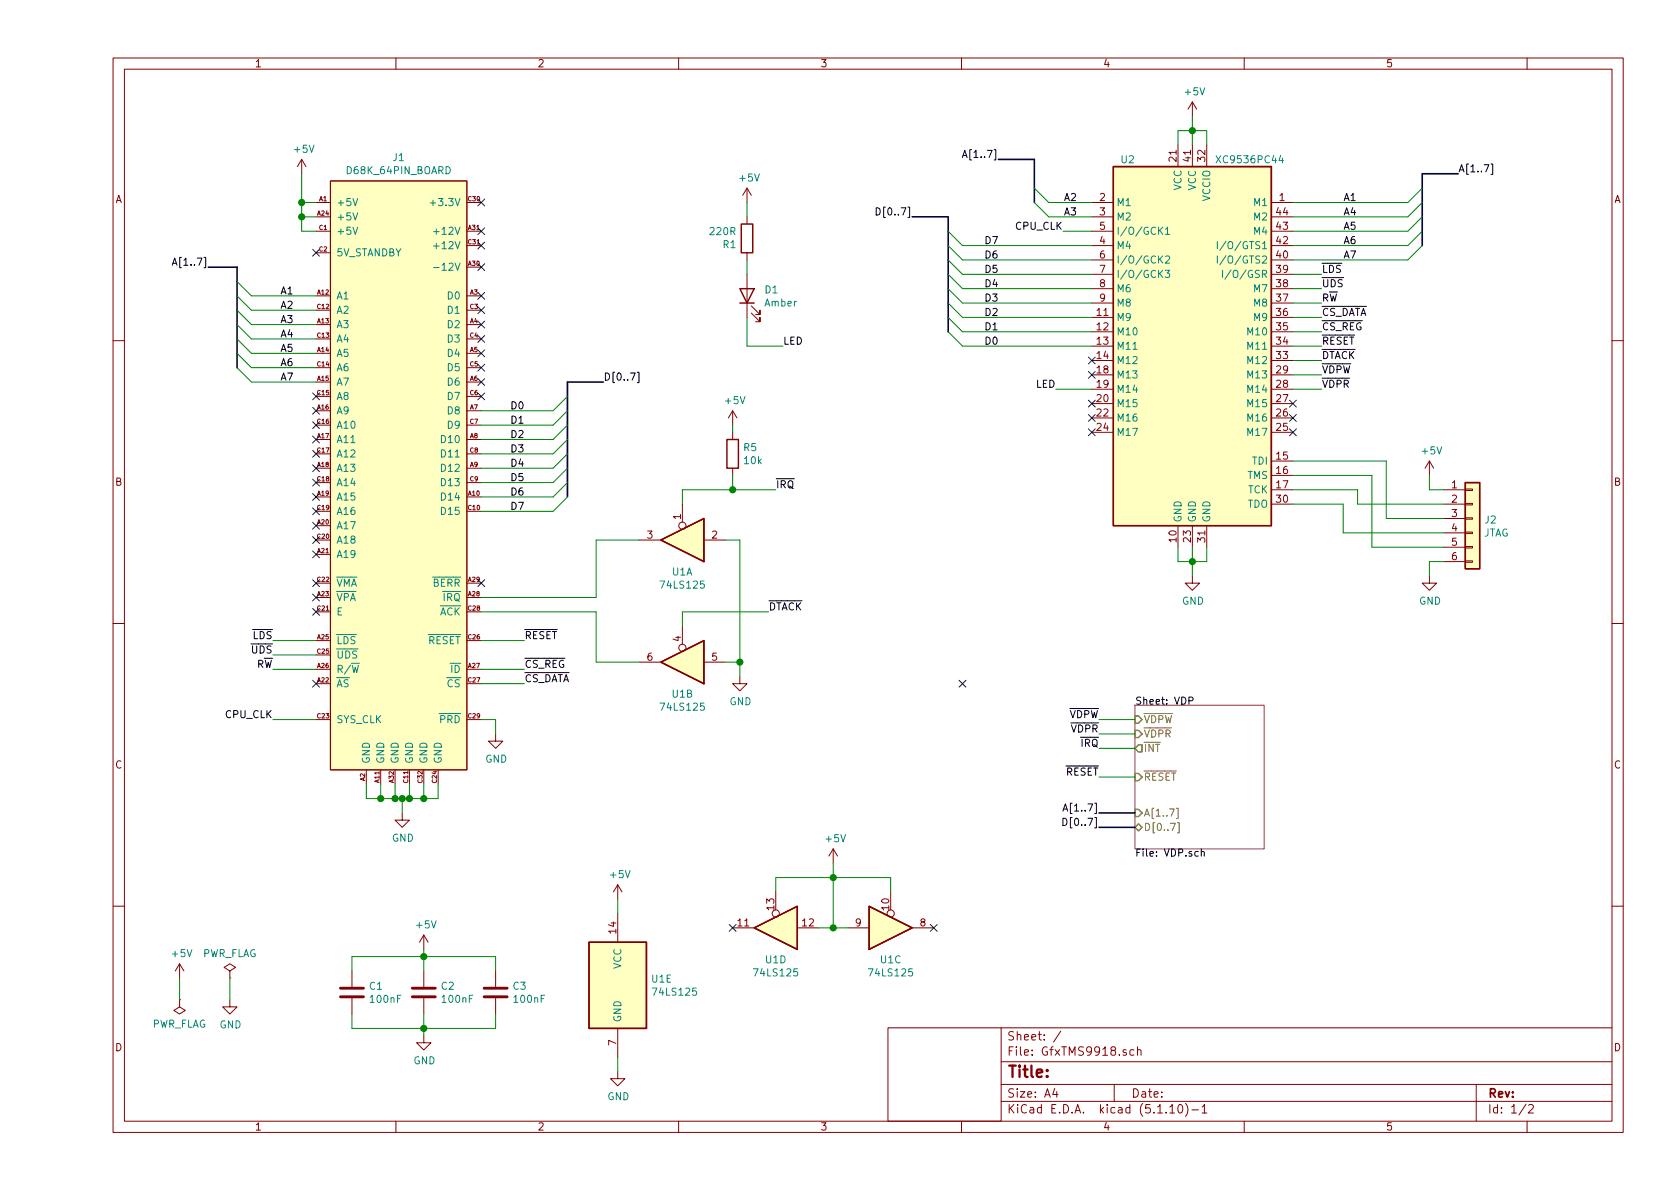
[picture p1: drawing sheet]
<svg xmlns="http://www.w3.org/2000/svg" width="297mm" height="210mm" viewBox="0 0 297 210" stroke-linecap="round" stroke-linejoin="round" font-family="sans-serif">
<g fill="none" stroke="#840000" stroke-width=".18">
<path d="M20 10.3h267v189.9h-267zM22 12.2h263v186.1h-263zM70 10.3v1.9M120 10.3v1.9M170 10.3v1.9M210.8 18v2.6M210.8 18l-.7 1.3M210.8 18l.8 1.3M220 10.3v1.9M270 10.3v1.9M53.3 28.2l-.7 1.3M53.3 28.2v2.5"/>
<path d="M53.3 28.2l.8 1.3M55.9 35.8h2.5M55.9 38.3h2.5M58.4 32h24.1v104.1h-24.1zM82.5 35.8h2.6M132.1 33.3l-.8 1.2M132.1 33.3v2.5M132.1 38.3v1.3M132.1 33.3l.7 1.2M193 35.8h3.8M193 38.3h3.8M208.3 25.6v3.9"/>
<path d="M210.8 25.6v3.9M213.4 25.6v3.9M224.8 35.8h3.8M224.8 38.3h3.8M55.9 40.9h2.5M55.9 52.3h2.5M55.9 57.4h2.5M55.9 54.9h2.5M55.9 59.9h2.5M55.9 44.7h2.5M82.5 43.4h2.6M82.5 40.9h2.6"/>
<path d="M82.5 52.3h2.6M82.5 57.4h2.6M82.5 47.2h2.6M82.5 54.9h2.6M82.5 59.9h2.6M132.1 44.7v1.3M132.1 48.5v7.6M132.8 55.4l1.6 1.5v-.8v.8h-.8M132.8 54.1l1.6 1.5v-.7v.7h-.8M193 56.1h3.8M193 58.7h3.8M193 53.6h3.8"/>
<path d="M193 51h3.8M193 48.5h3.8M193 43.4h3.8M193 46h3.8M193 40.9h3.8M224.8 56.1h3.8M224.8 58.7h3.8M224.8 53.6h3.8M224.8 51h3.8M224.8 48.5h3.8M224.8 43.4h3.8M224.8 46h3.8"/>
<path d="M224.8 40.9h3.8M20 60.2h2M55.9 62.5h2.5M55.9 67.6h2.5M55.9 72.6h2.5M55.9 77.7h2.5M55.9 65h2.5M55.9 70.1h2.5M55.9 75.2h2.5M82.5 62.5h2.6M82.5 67.6h2.6M82.5 72.6h2.6"/>
<path d="M82.5 77.7h2.6M82.5 65h2.6M82.5 70.1h2.6M82.5 75.2h2.6M129.5 72.6l-.7 1.3M129.5 72.6v2.6M129.5 76.4v1.3M129.5 72.6l.8 1.3M193 61.2h3.8M193 63.7h3.8M193 66.3h3.8M193 68.8h3.8"/>
<path d="M193 71.4h3.8M193 73.9h3.8M193 76.4h3.8M224.8 61.2h3.8M224.8 63.7h3.8M224.8 66.3h3.8M224.8 68.8h3.8M224.8 71.4h3.8M224.8 73.9h3.8M224.8 76.4h3.8M285 60.2h2M55.9 95.5h2.5"/>
<path d="M55.9 87.9h2.5M55.9 82.8h2.5M55.9 93h2.5M55.9 98h2.5M55.9 90.4h2.5M55.9 80.3h2.5M55.9 85.3h2.5M82.5 87.9h2.6M82.5 82.8h2.6M82.5 90.4h2.6M82.5 80.3h2.6M82.5 85.3h2.6"/>
<path d="M113 95.5h3.8M120.6 89.1v3.2M124.5 95.5h3.8M129.5 82.8v1.3M208.3 93v3.8M210.8 93v3.8M213.4 93v3.8M224.8 81.5h3.8M224.8 84.1h3.8M224.8 86.6h3.8M224.8 89.1h3.8M252.7 81.5l-.7 1.3"/>
<path d="M252.7 81.5v2.6M252.7 81.5l.8 1.3M255.3 86.6h3.8M255.3 89.1h3.8M255.3 91.7h3.8M255.3 94.2h3.8M255.3 96.8h3.8M255.3 99.3h3.8M259.1 96.6h1.2v.3h-1.2zM259.1 99.2h1.2v.2h-1.2zM259.1 94.1h1.2v.3h-1.2zM259.1 89h1.2v.3h-1.2z"/>
<path d="M259.1 86.5h1.2v.2h-1.2zM259.1 91.6h1.2v.2h-1.2zM20 110.3h2M55.9 105.7h2.5M55.9 113.3h2.5M55.9 118.4h2.5M55.9 103.1h2.5M55.9 108.2h2.5M55.9 115.8h2.5M82.5 105.7h2.6M82.5 113.3h2.6M82.5 118.4h2.6"/>
<path d="M82.5 103.1h2.6M82.5 108.2h2.6M113 117.1h3.8M120.6 110.7v3.2M124.5 117.1h3.8M130.8 119.6v1.3h1.3l-1.3 1.3-1.3-1.3h1.3M210.8 101.8v1.3h1.3l-1.3 1.3-1.3-1.3h1.3M252.7 101.8v1.3h1.3l-1.3 1.3-1.2-1.3h1.2M285 110.3h2M55.9 120.9h2.5M55.9 127.2h2.5M64.8 136.1v2.6"/>
<path d="M67.3 136.1v2.6M69.8 136.1v2.6M72.4 136.1v2.6M74.9 136.1v2.6M77.5 136.1v2.6M82.5 120.9h2.6M82.5 127.2h2.6M87.6 129.8v1.3h1.3l-1.3 1.2-1.2-1.2h1.2M71.1 143.8v1.2h1.3l-1.3 1.3-1.3-1.3h1.3M109.2 156.5l-.7 1.2M109.2 156.5v2.5M109.2 156.5l.8 1.2"/>
<path d="M137.2 157.7v3.2M147.3 150.1l-.7 1.3M147.3 150.1v2.5M147.3 150.1l.8 1.3M157.5 157.7v3.2M20 160.2h2M31.7 176.8v1.2l1.1 .7-1.1 .6-1-.6 1-.7M31.7 176.8h.1M31.7 170.4l-.7 1.3M31.7 170.4v2.6M31.7 170.4l.8 1.3M40.6 171.7l1.1-.6-1.1-.7-1 .7 1 .6v1.3"/>
<path d="M40.6 173h.1M40.6 176.8v1.2h1.3l-1.3 1.3-1.2-1.3h1.2M62.2 171.7v2.8M62.2 176.5v2.8M74.9 165.3l-.7 1.3M74.9 165.3v2.6M74.9 171.7v2.8M74.9 176.5v2.8M74.9 165.3l.8 1.3M87.6 171.7v2.8M87.6 176.5v2.8M109.2 161.5v5.1"/>
<path d="M129.5 164.1h3.8M141 164.1h3.8M149.9 164.1h3.8M161.3 164.1h3.8M285 160.2h2M70 198.3v1.9M74.9 183.1v1.3h1.3l-1.3 1.3-1.2-1.3h1.2M109.2 189.5v1.2h1.3l-1.3 1.3-1.3-1.3h1.3M109.2 181.9v5M120 198.3v1.9M157 181.8h20v16.5h-20zM170 198.3v1.9"/>
<path d="M177 194.8h108M177 191.8h108M177 187.8h108M177 181.8h108M186.5 192.5l-.4 1h1M186.8 193v1M187.6 182.3l-1.3 2M197 191.8v3M200.5 185.7l-.4-.1-.3 .3v.6l.3 .1 .4-.1M201.1 185.7l.2-.1 .4 .1 .1 .9M201.1 185.1v1.5M206.8 195.8l.5-.5v1.5"/>
<path d="M206.8 196.8h.9M208.5 195.4l.1-.1a.8 .8 0 0 1 .5 .8 .8 .8 0 0 1-.5 .7 1 1 0 0 1-.1-1.4zM209.6 195.1a1.71 1.71 0 0 1 0 2.3M210.7 196.3h1.2M212.5 195.8l.5-.5v1.5M212.5 196.8h.9M220 198.3v1.9M261 191.8v6.5M269.8 195.2l-1.2 2M270 198.3v1.9M270.3 195.5l.2-.2h.3l.3 .5-.9 1h.9"/>
<circle cx="120.6" cy="93" r=".63"/>
<circle cx="120.6" cy="114.5" r=".63"/>
<circle cx="137.2" cy="161.5" r=".63"/>
<circle cx="157.5" cy="161.5" r=".63"/>
</g>
<path d="M200.7 124.7h22.8v25.4h-22.8z" fill="none" stroke="#840084" stroke-width=".18"/>
<g fill="none" stroke="#000" stroke-width=".18">
<path d="M154.9 36.7a.64 .64 0 0 1 .7 .7 .64 .64 0 0 1-.7 .6zM170.2 27.9l.4-1.3 .4 1.3M170.3 27.5h.6M263.6 29h.3v1.8h-.3M30.5 46.9l.4-1.3 .4 1.3M30.6 46.6h.6M112.7 65.8h.3v1.9h-.3M210.2 123.9l.7-.1v-.4l-.7-.1v1.2M187.9 143.4l.5-1.2 .4 1.2M187.9 144.7a.64 .64 0 0 1 .8 .6 .64 .64 0 0 1-.8 .7zM188.1 143.1h.5M212.4 150.7l.2-.1h.3v.8"/>
<path d="M212.4 150.1v1.3"/>
</g>
<path d="M208 142.9h.3v1.8h-.3M208.2 145.5h.3v1.8h-.3" fill="none" stroke="#848400" stroke-width=".18"/>
<path d="M200.7 126.6h.6l.6 .6-.6 .7h-.6zM200.7 129.2h.6l.6 .6-.6 .6h-.6zM200.7 136.8h.6l.6 .6-.6 .6h-.6zM201.3 131.7h.6v1.3h-.6l-.6-.7zM200.7 143.1h.6l.6 .7-.6 .6h-.6zM200.7 146.3l.6-.6 .6 .6-.6 .6z" fill="none" stroke="#848400" stroke-width=".25"/>
<g fill="#ffffc2" stroke="#ffffc2" stroke-width=".18">
<path d="M196.8 29.5h28v63.5h-28z"/>
<path d="M104.1 166.6h10.2v15.3h-10.2z"/>
<path d="M133.3 164.1l7.7-3.8v7.6z"/>
<path d="M153.7 160.3l7.6 3.8-7.6 3.8z"/>
<path d="M116.8 117.1l7.7-3.8v7.6z"/>
<path d="M116.8 95.5l7.7-3.8v7.6z"/>
<path d="M58.4 32h24.1v104.1h-24.1z"/>
<path d="M259.1 85.3h2.5v15.3h-2.5z"/>
</g>
<path d="M131.1 39.6h2v5.1h-2zM196.8 29.5h28v63.5h-28zM130.8 51h2.5l-1.2 2.6zM130.8 53.6h2.5M128.5 77.7h2.1v5.1h-2.1zM116.8 95.5l7.7-3.8v7.6zM259.1 85.3h2.5v15.3h-2.5zM116.8 117.1l7.7-3.8v7.6zM104.1 166.6h10.2v15.3h-10.2zM133.3 164.1l7.7-3.8v7.6zM153.7 160.3l7.6 3.8-7.6 3.8z" fill="none" stroke="#840000" stroke-width=".25"/>
<g fill="none" stroke="#008484" stroke-width=".18">
<path d="M62.4 35.1l.4 1.3 .4-1.3M62.4 37.6l.4 1.3 .4-1.3M76.1 35.9h.9M62.4 40.2l.4 1.2 .4-1.2M76.7 47.3h.9M76.7 41h.9M76.7 43.5h.9M205.1 40.7l.5 .7M205.1 45.8l.5 .7M205.1 48.4l.5 .7M205.6 40.2l-.7 .7M205.6 45.3l-.7 .7"/>
<path d="M205.6 47.8l-.7 .7M206 47.8h.8l-.4 .5 .3 .1 .1 .4-.2 .3-.6-.2M206.1 40.5l.3-.3v1.2M206.1 45.4l.5-.1 .2 .3-.8 .9h.8M206.1 41.4h.7M215.2 42.7v1.3M215.2 45.3v1.2M216.2 47.8v1.3M216.8 45.2l-1.1 1.6M216.8 42.7l-1.1 1.6M217.7 47.7l-1.1 1.7M62.1 117.3h1.5"/>
</g>
<path d="M60.2 176.3h4.1M60.2 174.7h4.1M72.9 176.3h4.1M72.9 174.7h4.1M85.6 176.3h4.1M85.6 174.7h4.1" fill="none" stroke="#840000" stroke-width=".51"/>
<path d="M161.3 38.3h6.3v20.4M176.5 28.2h6.4v7.6M257.8 30.7h-6.3v12.7M36.8 47.2h5.1v17.8M106.7 67.6h-6.4v20.3M194.3 146.3h6.4M194.3 143.8h6.4" fill="none" stroke="#000084" stroke-width=".3"/>
<g fill="none" stroke="#008400" stroke-width=".18">
<path d="M53.3 30.7v10.2h2.6M53.3 38.3h2.6M53.3 35.8h2.6M132.1 35.8v2.5M182.9 35.8l2.5 2.5h7.6M182.9 33.3l2.5 2.5h7.6M208.3 25.6v-2.5h5.1v2.5M210.8 20.6v5M251.5 38.3l-2.6 2.6h-20.3M251.5 35.8l-2.6 2.5h-20.3M251.5 33.3l-2.6 2.5h-20.3M41.9 59.9l2.5 2.6h11.5"/>
<path d="M41.9 57.4l2.5 2.5h11.5M41.9 54.9l2.5 2.5h11.5M41.9 52.3l2.5 2.6h11.5M41.9 49.8l2.5 2.5h11.5M132.1 56.1v5.1h6.3M132.1 46v2.5M167.6 48.5l2.6 2.5h22.8M167.6 46l2.6 2.5h22.8M167.6 43.4l2.6 2.6h22.8M167.6 40.9l2.6 2.5h22.8M167.6 51l2.6 2.6h22.8M167.6 58.7l2.6 2.5h22.8"/>
<path d="M167.6 53.6l2.6 2.5h22.8M167.6 56.1l2.6 2.6h22.8M188 40.9h5M228.6 51h5.1M228.6 48.5h5.1M228.6 53.6h5.1M228.6 56.1h5.1M228.6 58.7h5.1M251.5 43.4l-2.6 2.6h-20.3M251.5 40.9l-2.6 2.5h-20.3M41.9 65l2.5 2.6h11.5M41.9 62.5l2.5 2.5h11.5"/>
<path d="M100.3 72.6l-2.5 2.6h-12.7M100.3 70.1l-2.5 2.5h-12.7M100.3 75.2l-2.5 2.5h-12.7M100.3 77.7l-2.5 2.6h-12.7M129.5 75.2v1.2M186.7 68.8h6.3M228.6 68.8h5.1M228.6 66.3h5.1M228.6 61.2h5.1M228.6 63.7h5.1M100.3 80.3l-2.5 2.5h-12.7M100.3 82.8l-2.5 2.5h-12.7"/>
<path d="M100.3 85.3l-2.5 2.6h-12.7M100.3 87.9l-2.5 2.5h-12.7M113 95.5h-7.6v10.2h-20.3M128.3 95.5h2.5v24.1M129.5 84.1v2.5M137.2 86.6h-16.6v2.5M208.3 96.8v2.5h5.1v-2.5M210.8 96.8v5M228.6 84.1h14v12.7h12.7M228.6 86.6h11.4v2.5h15.3M228.6 89.1h8.9v5.1h17.8M228.6 81.5h16.5v10.2h10.2"/>
<path d="M252.7 84.1v2.5h2.6M255.3 99.3h-2.6v2.5M48.3 118.4h7.6M48.3 113.3h7.6M48.3 115.8h7.6M85.1 108.2h20.3v8.9h7.6M85.1 118.4h7.6M85.1 113.3h7.6M128.3 117.1h2.5M135.9 108.2h-15.3v2.5M48.3 127.2h7.6M64.8 138.7v2.5h12.7v-2.5"/>
<path d="M67.3 138.7v2.5M69.8 138.7v2.5M72.4 138.7v2.5M74.9 138.7v2.5M85.1 127.2h2.5v2.6M85.1 120.9h7.6M194.3 127.2h6.4M194.3 129.8h6.4M194.3 132.3h6.4M194.3 137.4h6.4M71.1 141.2v2.6M109.2 159v2.5"/>
<path d="M137.2 157.7v-2.5h20.3v2.5M147.3 152.6v11.5M31.7 173v3.8M40.6 173v3.8M62.2 171.7v-2.5h25.4v2.5M62.2 179.3v2.6h25.4v-2.6M74.9 167.9v3.8M74.9 179.3v3.8M144.8 164.1h5.1M109.2 186.9v2.6"/>
</g>
<g fill="#008400" stroke="#008400" stroke-width=".25">
<circle cx="74.9" cy="181.9" r=".51"/>
<circle cx="72.4" cy="141.2" r=".51"/>
<circle cx="53.3" cy="38.3" r=".51"/>
<circle cx="130.8" cy="117.1" r=".51"/>
<circle cx="129.5" cy="86.6" r=".51"/>
<circle cx="147.3" cy="155.2" r=".51"/>
<circle cx="53.3" cy="35.8" r=".51"/>
<circle cx="210.8" cy="23.1" r=".51"/>
<circle cx="74.9" cy="141.2" r=".51"/>
<circle cx="69.9" cy="141.2" r=".51"/>
<circle cx="147.3" cy="164.1" r=".51"/>
<circle cx="210.8" cy="99.3" r=".51"/>
<circle cx="67.3" cy="141.2" r=".51"/>
<circle cx="71.1" cy="141.2" r=".51"/>
<circle cx="74.9" cy="169.2" r=".51"/>
</g>
<g fill="none" stroke="#000084" stroke-width=".18">
<path d="M84.5 35.2l1.2 1.2M85.7 35.2l-1.2 1.2M55.3 44.1l1.2 1.2M56.5 44.1l-1.2 1.2M84.5 46.6l1.2 1.2M84.5 42.8l1.2 1.2M84.5 40.3l1.2 1.2M84.5 51.7l1.2 1.2M84.5 54.2l1.2 1.3M84.5 56.8l1.2 1.2M84.5 59.3l1.2 1.2M85.7 46.6l-1.2 1.2"/>
<path d="M85.7 42.8l-1.2 1.2M85.7 40.3l-1.2 1.2M85.7 51.7l-1.2 1.2M85.7 54.2l-1.2 1.3M85.7 56.8l-1.2 1.2M85.7 59.3l-1.2 1.2M55.3 74.6l1.2 1.2M55.3 77.1l1.2 1.2M55.3 79.6l1.2 1.3M55.3 69.5l1.2 1.2M55.3 72l1.2 1.2M56.5 74.6l-1.2 1.2"/>
<path d="M56.5 77.1l-1.2 1.2M56.5 79.6l-1.2 1.3M56.5 72l-1.2 1.2M56.5 69.5l-1.2 1.2M84.5 61.9l1.2 1.2M84.5 64.4l1.2 1.2M84.5 66.9l1.2 1.3M84.5 69.5l1.2 1.2M85.7 61.9l-1.2 1.2M85.7 64.4l-1.2 1.2M85.7 66.9l-1.2 1.3M85.7 69.5l-1.2 1.2"/>
<path d="M192.4 65.7l1.2 1.2M192.4 63.1l1.2 1.3M192.4 70.8l1.2 1.2M192.4 75.8l1.2 1.3M192.4 73.3l1.2 1.2M193.6 65.7l-1.2 1.2M193.6 63.1l-1.2 1.3M193.6 70.8l-1.2 1.2M193.6 75.8l-1.2 1.3M193.6 73.3l-1.2 1.2M228 70.8l1.2 1.2M228 73.3l1.2 1.2"/>
<path d="M228 75.8l1.2 1.3M229.2 70.8l-1.2 1.2M229.2 73.3l-1.2 1.2M229.2 75.8l-1.2 1.3M55.3 89.8l1.2 1.2M55.3 82.2l1.2 1.2M55.3 84.7l1.2 1.2M55.3 92.3l1.2 1.3M55.3 94.9l1.2 1.2M55.3 97.4l1.2 1.2M55.3 87.3l1.2 1.2M56.5 89.8l-1.2 1.2"/>
<path d="M56.5 82.2l-1.2 1.2M56.5 84.7l-1.2 1.2M56.5 92.3l-1.2 1.3M56.5 94.9l-1.2 1.2M56.5 97.4l-1.2 1.2M56.5 87.3l-1.2 1.2M55.3 102.5l1.2 1.2M55.3 105l1.2 1.3M55.3 107.6l1.2 1.2M56.5 102.5l-1.2 1.2M56.5 105l-1.2 1.3M56.5 107.6l-1.2 1.2"/>
<path d="M84.5 102.5l1.2 1.2M85.7 102.5l-1.2 1.2M55.3 120.3l1.2 1.2M56.5 120.3l-1.2 1.2M169.6 120.3l1.2 1.2M170.8 120.3l-1.2 1.2M128.9 163.5l1.2 1.2M130.1 163.5l-1.2 1.2M164.5 163.5l1.2 1.2M165.7 163.5l-1.2 1.2"/>
</g>
<text font-size="2.8" fill="#840000" x="178" y="190.5">Title:</text>
<g font-size="2.1" fill="#840000">
<text x="178" y="184">Sheet: /</text>
<text x="178" y="186.7">File: GfxTMS9918.sch</text>
<text x="178" y="196.9">KiCad E.D.A. kicad (5.1.10)-1</text>
<text x="178" y="194.1">Size: A4</text>
<text x="200" y="194.1">Date:</text>
<text x="263" y="194.1">Rev:</text>
<text x="263" y="196.9">Id: 1/2</text>
</g>
<g font-size="1.8" fill="#840000">
<text x="45" y="11.9">1</text>
<text x="95" y="11.9">2</text>
<text x="145" y="11.9">3</text>
<text x="195" y="11.9">4</text>
<text x="245" y="11.9">5</text>
<text x="208" y="28.5" transform="rotate(-90 208 28.5)">21</text>
<text x="210.6" y="28.5" transform="rotate(-90 210.6 28.5)">41</text>
<text x="213.1" y="28.5" transform="rotate(-90 213.1 28.5)">32</text>
<text x="20.4" y="35.9">A</text>
<text x="194.5" y="35.6">2</text>
<text x="226.2" y="35.6">1</text>
<text x="285.4" y="35.9">A</text>
<text x="194.5" y="38.1">3</text>
<text x="194.5" y="40.6">5</text>
<text x="225.7" y="40.6">43</text>
<text x="225.7" y="38.1">44</text>
<text x="194.5" y="43.2">4</text>
<text x="194.5" y="45.7">6</text>
<text x="225.7" y="45.7">40</text>
<text x="225.7" y="43.2">42</text>
<text x="194.5" y="48.3">7</text>
<text x="194.5" y="50.8">8</text>
<text x="194.5" y="53.3">9</text>
<text x="225.7" y="53.3">37</text>
<text x="225.7" y="50.8">38</text>
<text x="225.7" y="48.3">39</text>
<text x="194" y="55.9">11</text>
<text x="194" y="58.4">12</text>
<text x="225.7" y="58.4">35</text>
<text x="225.7" y="55.9">36</text>
<text x="194" y="61">13</text>
<text x="194" y="63.5">14</text>
<text x="225.7" y="63.5">33</text>
<text x="225.7" y="61">34</text>
<text x="194" y="66">18</text>
<text x="194" y="68.6">19</text>
<text x="194" y="71.1">20</text>
<text x="225.7" y="71.1">27</text>
<text x="225.7" y="68.6">28</text>
<text x="225.7" y="66">29</text>
<text x="194" y="73.7">22</text>
<text x="194" y="76.2">24</text>
<text x="225.7" y="76.2">25</text>
<text x="225.7" y="73.7">26</text>
<text x="225.7" y="81.3">15</text>
<text x="225.7" y="83.8">16</text>
<text x="20.4" y="85.9">B</text>
<text x="225.7" y="86.4">17</text>
<text x="225.7" y="88.9">30</text>
<text x="256.7" y="86.4">1</text>
<text x="256.7" y="88.9">2</text>
<text x="285.4" y="85.9">B</text>
<text x="114.5" y="95.2">3</text>
<text x="120.4" y="91.8" transform="rotate(-90 120.4 91.8)">1</text>
<text x="125.9" y="95.2">2</text>
<text x="208" y="95.8" transform="rotate(-90 208 95.8)">10</text>
<text x="210.6" y="95.8" transform="rotate(-90 210.6 95.8)">23</text>
<text x="213.1" y="95.8" transform="rotate(-90 213.1 95.8)">31</text>
<text x="256.7" y="91.4">3</text>
<text x="256.7" y="94">4</text>
<text x="256.7" y="96.5">5</text>
<text x="256.7" y="99.1">6</text>
<text x="120.4" y="113.4" transform="rotate(-90 120.4 113.4)">4</text>
<text x="114.5" y="116.8">6</text>
<text x="125.9" y="116.8">5</text>
<text x="20.4" y="135.9">C</text>
<text x="285.4" y="135.9">C</text>
<text x="136.9" y="160.9" transform="rotate(-90 136.9 160.9)">13</text>
<text x="157.2" y="160.9" transform="rotate(-90 157.2 160.9)">10</text>
<text x="109" y="165" transform="rotate(-90 109 165)">14</text>
<text x="130.5" y="163.8">11</text>
<text x="141.9" y="163.8">12</text>
<text x="151.3" y="163.8">9</text>
<text x="162.7" y="163.8">8</text>
<text x="20.4" y="185.9">D</text>
<text x="109" y="184.9" transform="rotate(-90 109 184.9)">7</text>
<text x="285.4" y="185.9">D</text>
<text x="45" y="199.9">1</text>
<text x="95" y="199.9">2</text>
<text x="145" y="199.9">3</text>
<text x="195" y="199.9">4</text>
<text x="245" y="199.9">5</text>
</g>
<g font-size="1.8" fill="#008484">
<text x="209.6" y="16.9">+5V</text>
<text x="52.1" y="27">+5V</text>
<text x="69.5" y="28.5">J1</text>
<text x="198.3" y="28.9">U2</text>
<text x="215.6" y="28.9">XC9536PC44</text>
<text x="61.5" y="30.8">D68K_64PIN_BOARD</text>
<text x="130.9" y="32.1">+5V</text>
<text x="208.9" y="33.7" transform="rotate(-90 208.9 33.7)">VCC</text>
<text x="211.5" y="33.7" transform="rotate(-90 211.5 33.7)">VCC</text>
<text x="214" y="35.6" transform="rotate(-90 214 35.6)">VCCIO</text>
<text x="59.4" y="36.4">+5V</text>
<text x="59.4" y="39">+5V</text>
<text x="59.4" y="41.5">+5V</text>
<text x="76.9" y="36.4">+3.3V</text>
<text x="77.3" y="41.5">+12V</text>
<text x="125.7" y="41.6">220R</text>
<text x="197.4" y="36.4">M1</text>
<text x="197.4" y="39">M2</text>
<text x="197.4" y="41.5">I/O/GCK1</text>
<text x="221.8" y="36.4">M1</text>
<text x="221.8" y="41.5">M4</text>
<text x="221.8" y="39">M2</text>
<text x="59.4" y="45.3">5V_STANDBY</text>
<text x="77.3" y="44.1">+12V</text>
<text x="77.8" y="47.9">-12V</text>
<text x="127.9" y="43.9">R1</text>
<text x="197.4" y="44.1">M4</text>
<text x="197.4" y="46.6">I/O/GCK2</text>
<text x="216.8" y="46.6">I/O/GTS2</text>
<text x="216.8" y="44.1">I/O/GTS1</text>
<text x="59.4" y="53">A1</text>
<text x="79.3" y="53">D0</text>
<text x="135.3" y="51.9">D1</text>
<text x="197.4" y="49.1">I/O/GCK3</text>
<text x="197.4" y="51.7">M6</text>
<text x="217.6" y="49.1">I/O/GSR</text>
<text x="221.8" y="51.7">M7</text>
<text x="59.4" y="58">A3</text>
<text x="59.4" y="55.5">A2</text>
<text x="79.3" y="58">D2</text>
<text x="79.3" y="55.5">D1</text>
<text x="135.3" y="54.2">Amber</text>
<text x="197.4" y="56.8">M9</text>
<text x="197.4" y="59.3">M10</text>
<text x="197.4" y="54.2">M8</text>
<text x="220.9" y="59.3">M10</text>
<text x="221.8" y="56.8">M9</text>
<text x="221.8" y="54.2">M8</text>
<text x="59.4" y="63.1">A5</text>
<text x="59.4" y="60.6">A4</text>
<text x="59.4" y="65.7">A6</text>
<text x="79.3" y="63.1">D4</text>
<text x="79.3" y="60.6">D3</text>
<text x="79.3" y="65.7">D5</text>
<text x="197.4" y="61.8">M11</text>
<text x="197.4" y="64.4">M12</text>
<text x="220.9" y="64.4">M12</text>
<text x="220.9" y="61.8">M11</text>
<text x="59.4" y="68.2">A7</text>
<text x="59.4" y="70.7">A8</text>
<text x="79.3" y="68.2">D6</text>
<text x="79.3" y="70.7">D7</text>
<text x="128.3" y="71.5">+5V</text>
<text x="197.4" y="66.9">M13</text>
<text x="197.4" y="69.5">M14</text>
<text x="220.9" y="69.5">M14</text>
<text x="220.9" y="66.9">M13</text>
<text x="59.4" y="73.3">A9</text>
<text x="59.4" y="75.8">A10</text>
<text x="79.3" y="73.3">D8</text>
<text x="79.3" y="75.8">D9</text>
<text x="197.4" y="72">M15</text>
<text x="197.4" y="74.5">M16</text>
<text x="197.4" y="77.1">M17</text>
<text x="220.9" y="77.1">M17</text>
<text x="220.9" y="74.5">M16</text>
<text x="220.9" y="72">M15</text>
<text x="59.4" y="78.4">A11</text>
<text x="59.4" y="83.4">A13</text>
<text x="59.4" y="80.9">A12</text>
<text x="78.3" y="78.4">D10</text>
<text x="78.3" y="83.4">D12</text>
<text x="78.3" y="80.9">D11</text>
<text x="131.5" y="79.8">R5</text>
<text x="131.6" y="82.1">10k</text>
<text x="221.4" y="82.2">TDI</text>
<text x="251.5" y="80.4">+5V</text>
<text x="59.4" y="88.5">A15</text>
<text x="59.4" y="86">A14</text>
<text x="78.3" y="88.5">D14</text>
<text x="78.3" y="86">D13</text>
<text x="220.5" y="84.7">TMS</text>
<text x="220.5" y="89.8">TDO</text>
<text x="220.6" y="87.2">TCK</text>
<text x="59.4" y="93.6">A17</text>
<text x="59.4" y="91.1">A16</text>
<text x="78.3" y="91.1">D15</text>
<text x="208.9" y="92.5" transform="rotate(-90 208.9 92.5)">GND</text>
<text x="211.5" y="92.5" transform="rotate(-90 211.5 92.5)">GND</text>
<text x="214" y="92.5" transform="rotate(-90 214 92.5)">GND</text>
<text x="262.2" y="94.9">JTAG</text>
<text x="262.6" y="92.6">J2</text>
<text x="59.4" y="98.7">A19</text>
<text x="59.4" y="96.1">A18</text>
<text x="118.9" y="101.8">U1A</text>
<text x="59.4" y="106.3">VPA</text>
<text x="59.4" y="103.8">VMA</text>
<text x="76.5" y="103.8">BERR</text>
<text x="78.4" y="106.3">IRQ</text>
<text x="117.1" y="104.1">74LS125</text>
<text x="209" y="106.9">GND</text>
<text x="250.9" y="106.9">GND</text>
<text x="59.4" y="113.9">LDS</text>
<text x="59.4" y="108.8">E</text>
<text x="75.6" y="113.9">RESET</text>
<text x="77.7" y="108.8">ACK</text>
<text x="59.4" y="119">R/W</text>
<text x="59.4" y="116.5">UDS</text>
<text x="79.8" y="119">ID</text>
<text x="59.4" y="121.5">AS</text>
<text x="79.1" y="121.5">CS</text>
<text x="117.1" y="125.7">74LS125</text>
<text x="118.9" y="123.4">U1B</text>
<text x="129" y="124.7">GND</text>
<text x="59.4" y="127.9">SYS_CLK</text>
<text x="77.8" y="127.9">PRD</text>
<text x="65.4" y="135.1" transform="rotate(-90 65.4 135.1)">GND</text>
<text x="67.9" y="135.1" transform="rotate(-90 67.9 135.1)">GND</text>
<text x="70.5" y="135.1" transform="rotate(-90 70.5 135.1)">GND</text>
<text x="73" y="135.1" transform="rotate(-90 73 135.1)">GND</text>
<text x="75.6" y="135.1" transform="rotate(-90 75.6 135.1)">GND</text>
<text x="78.1" y="135.1" transform="rotate(-90 78.1 135.1)">GND</text>
<text x="85.8" y="134.9">GND</text>
<text x="69.3" y="148.8">GND</text>
<text x="146.1" y="148.9">+5V</text>
<text x="108" y="155.3">+5V</text>
<text x="73.7" y="164.2">+5V</text>
<text x="30.5" y="169.3">+5V</text>
<text x="35.7" y="169.3">PWR_FLAG</text>
<text x="109.9" y="171.4" transform="rotate(-90 109.9 171.4)">VCC</text>
<text x="115.3" y="173.8">U1E</text>
<text x="133.6" y="172.7">74LS125</text>
<text x="135.4" y="170.4">U1D</text>
<text x="153.9" y="172.7">74LS125</text>
<text x="155.7" y="170.4">U1C</text>
<text x="65.4" y="175">C1</text>
<text x="65.6" y="177.3">100nF</text>
<text x="78.1" y="175">C2</text>
<text x="78.3" y="177.3">100nF</text>
<text x="90.8" y="175">C3</text>
<text x="91" y="177.3">100nF</text>
<text x="115.7" y="176.1">74LS125</text>
<text x="26.8" y="181.7">PWR_FLAG</text>
<text x="38.8" y="181.9">GND</text>
<text x="109.9" y="180.8" transform="rotate(-90 109.9 180.8)">GND</text>
<text x="73.1" y="188.2">GND</text>
<text x="107.4" y="194.6">GND</text>
</g>
<g font-size="1.8">
<text x="171.1" y="27.9">A[1..7]</text>
<text x="188.2" y="35.6">A2</text>
<text x="237.5" y="35.6">A1</text>
<text x="257.8" y="30.5">A[1..7]</text>
<text x="155.9" y="38.1">D[0..7]</text>
<text x="179.6" y="40.6">CPU_CLK</text>
<text x="188.2" y="38.1">A3</text>
<text x="237.5" y="40.6">A5</text>
<text x="237.5" y="38.1">A4</text>
<text x="31.4" y="47">A[1..7]</text>
<text x="174" y="43.2">D7</text>
<text x="174" y="45.7">D6</text>
<text x="237.5" y="45.7">A7</text>
<text x="237.5" y="43.2">A6</text>
<text x="49.5" y="52.1">A1</text>
<text x="174" y="53.3">D3</text>
<text x="174" y="48.3">D5</text>
<text x="174" y="50.8">D4</text>
<text x="233.7" y="50.8">UDS</text>
<text x="233.7" y="53.3">RW</text>
<text x="233.7" y="48.3">LDS</text>
<text x="49.5" y="54.6">A2</text>
<text x="49.5" y="57.1">A3</text>
<text x="49.5" y="59.7">A4</text>
<text x="174" y="55.9">D2</text>
<text x="174" y="58.4">D1</text>
<text x="233.7" y="55.9">CS_DATA</text>
<text x="233.7" y="58.4">CS_REG</text>
<text x="49.5" y="64.8">A6</text>
<text x="49.5" y="62.2">A5</text>
<text x="138.4" y="61">LED</text>
<text x="174" y="61">D0</text>
<text x="233.7" y="63.5">DTACK</text>
<text x="233.7" y="61">RESET</text>
<text x="49.5" y="67.3">A7</text>
<text x="106.7" y="67.3">D[0..7]</text>
<text x="183.2" y="68.6">LED</text>
<text x="233.7" y="68.6">VDPR</text>
<text x="233.7" y="66">VDPW</text>
<text x="90.2" y="77.5">D2</text>
<text x="90.2" y="72.4">D0</text>
<text x="90.2" y="74.9">D1</text>
<text x="90.2" y="80">D3</text>
<text x="90.2" y="82.5">D4</text>
<text x="90.2" y="85.1">D5</text>
<text x="90.2" y="87.6">D6</text>
<text x="137.2" y="86.4">IRQ</text>
<text x="90.2" y="90.2">D7</text>
<text x="135.9" y="107.9">DTACK</text>
<text x="44.7" y="113">LDS</text>
<text x="92.7" y="113">RESET</text>
<text x="44.5" y="115.6">UDS</text>
<text x="45.3" y="118.1">RW</text>
<text x="92.7" y="118.1">CS_REG</text>
<text x="92.7" y="120.6">CS_DATA</text>
<text x="200.7" y="124.6">Sheet: VDP</text>
<text x="39.9" y="127">CPU_CLK</text>
<text x="189" y="127">VDPW</text>
<text x="189.4" y="129.5">VDPR</text>
<text x="188.4" y="137.2">RESET</text>
<text x="191.2" y="132.1">IRQ</text>
<text x="188.9" y="143.5">A[1..7]</text>
<text x="188.9" y="146">D[0..7]</text>
<text x="200.7" y="151.5">File: VDP.sch</text>
</g>
<g font-size="1.8" fill="#848400">
<text x="202.2" y="127.9">VDPW</text>
<text x="202.2" y="130.4">VDPR</text>
<text x="202.2" y="133">INT</text>
<text x="202.2" y="138">RESET</text>
<text x="202.2" y="144.4">A[1..7]</text>
<text x="202.2" y="146.9">D[0..7]</text>
</g>
<g font-size="1.1" fill="#840000">
<text x="56.5" y="35.6">A1</text>
<text x="82.8" y="35.6">C30</text>
<text x="56.2" y="38.1">A24</text>
<text x="56.5" y="40.7">C1</text>
<text x="82.8" y="40.7">A31</text>
<text x="56.5" y="44.5">C2</text>
<text x="82.8" y="47">A30</text>
<text x="82.8" y="43.2">C31</text>
<text x="56.2" y="52.1">A12</text>
<text x="83.1" y="52.1">A3</text>
<text x="56.2" y="57.2">A13</text>
<text x="56.2" y="54.6">C12</text>
<text x="56.2" y="59.7">C13</text>
<text x="83.1" y="57.2">A4</text>
<text x="83.1" y="54.6">C3</text>
<text x="83.1" y="59.7">C4</text>
<text x="56.2" y="62.2">A14</text>
<text x="56.2" y="64.8">C14</text>
<text x="83.1" y="62.2">A5</text>
<text x="83.1" y="64.8">C5</text>
<text x="56.2" y="67.3">A15</text>
<text x="56.2" y="69.9">C15</text>
<text x="83.1" y="67.3">A6</text>
<text x="83.1" y="69.9">C6</text>
<text x="56.2" y="72.4">A16</text>
<text x="56.2" y="77.5">A17</text>
<text x="56.2" y="74.9">C16</text>
<text x="83.1" y="72.4">A7</text>
<text x="83.1" y="77.5">A8</text>
<text x="83.1" y="74.9">C7</text>
<text x="56.2" y="82.6">A18</text>
<text x="56.2" y="80">C17</text>
<text x="83.1" y="82.6">A9</text>
<text x="83.1" y="80">C8</text>
<text x="56.2" y="87.6">A19</text>
<text x="56.2" y="85.1">C18</text>
<text x="82.8" y="87.6">A10</text>
<text x="83.1" y="85.1">C9</text>
<text x="56.2" y="92.7">A20</text>
<text x="56.2" y="90.2">C19</text>
<text x="56.2" y="95.3">C20</text>
<text x="82.8" y="90.2">C10</text>
<text x="56.2" y="97.8">A21</text>
<text x="56.2" y="105.4">A23</text>
<text x="56.2" y="108">C21</text>
<text x="56.2" y="102.9">C22</text>
<text x="82.8" y="105.4">A28</text>
<text x="82.8" y="102.9">A29</text>
<text x="82.8" y="108">C28</text>
<text x="56.2" y="113">A25</text>
<text x="82.8" y="113">C26</text>
<text x="56.2" y="118.1">A26</text>
<text x="56.2" y="115.6">C25</text>
<text x="82.8" y="118.1">A27</text>
<text x="56.2" y="120.7">A22</text>
<text x="82.8" y="120.7">C27</text>
<text x="56.2" y="127">C23</text>
<text x="82.8" y="127">C29</text>
<text x="64.5" y="138.1" transform="rotate(-90 64.5 138.1)">A2</text>
<text x="67.1" y="138.4" transform="rotate(-90 67.1 138.4)">A11</text>
<text x="69.6" y="138.4" transform="rotate(-90 69.6 138.4)">A32</text>
<text x="72.2" y="138.4" transform="rotate(-90 72.2 138.4)">C11</text>
<text x="74.7" y="138.4" transform="rotate(-90 74.7 138.4)">C32</text>
<text x="77.2" y="138.4" transform="rotate(-90 77.2 138.4)">C24</text>
</g>
</svg>
